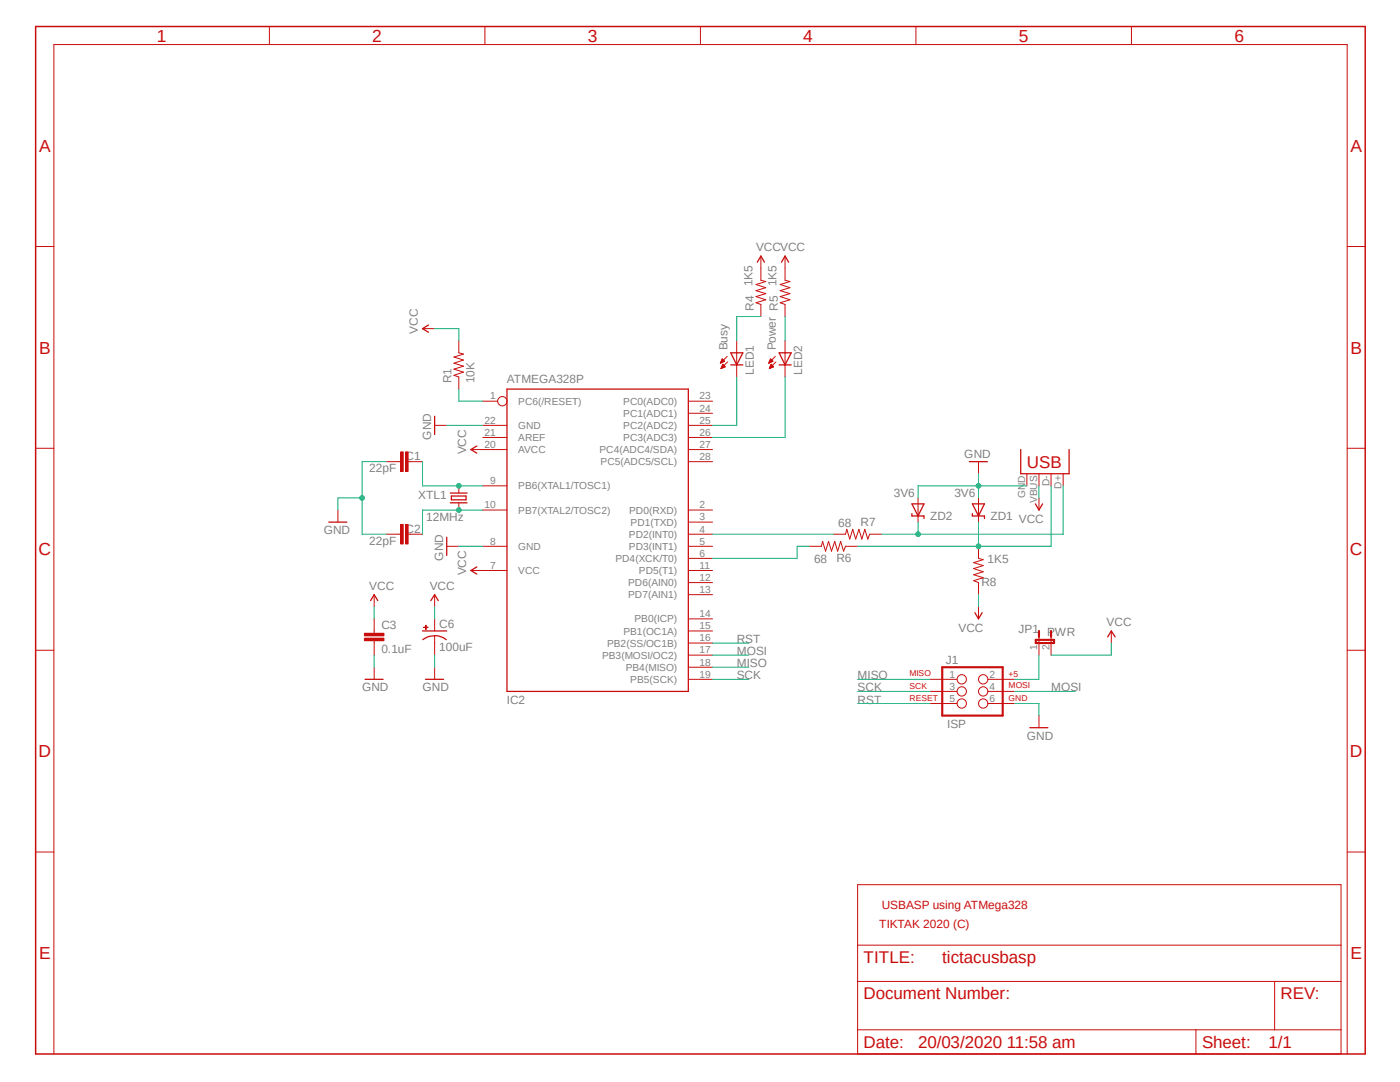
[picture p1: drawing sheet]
<svg xmlns="http://www.w3.org/2000/svg" width="279mm" height="216mm" viewBox="0 0 279 216" stroke-linecap="round" stroke-linejoin="round" font-family="sans-serif">
<path d="M6.6 5l266.2 205.9M272.8 5l-266.2 205.9" fill="none" stroke="#fff" stroke-width=".2"/>
<path d="M151.8 53.5v2.4l1 .3-1.9 .6 1.9 .6-1.9 .6 1.9 .6-1.9 .6 1.9 .6-1.9 .6 .9 .3v2.5M156.7 53.5v2.4l.9 .3-1.9 .6 1.9 .6-1.9 .6 1.9 .6-1.9 .6 1.9 .6-1.9 .6 1 .3v2.5M91.6 68v2.4l.9 .3-1.9 .5 1.9 .6-1.9 .7 1.9 .6-1.9 .6 1.9 .6-1.9 .6 1 .3v2.4M79.5 92.1h.5M81.4 92.1h.5M161.5 109h2.4l.3-1 .6 2 .6-2 .5 2 .7-2 .6 2 .6-2 .6 2 .3-1h2.5M166.3 106.6h2.4l.3-1 .6 2 .6-2 .6 2 .6-2 .6 2 .6-2 .6 2 .4-1h2.4" fill="none" stroke="#c90d0c" stroke-width=".2"/>
<path d="M80 90.2h.5v3.9h-.5z" fill-rule="evenodd" fill="#c90d0c"/>
<path d="M80 90.2h.5v3.9h-.5z" fill="none" stroke="#c90d0c" stroke-width=".2"/>
<path d="M80.9 90.2h.5v3.9h-.5z" fill-rule="evenodd" fill="#c90d0c"/>
<path d="M77.1 92.1h2.4M80.9 90.2h.5v3.9h-.5zM81.9 92.1h2.4M79.5 106.6h.5M81.4 106.6h.5" fill="none" stroke="#c90d0c" stroke-width=".2"/>
<path d="M80 104.6h.5v3.9h-.5z" fill-rule="evenodd" fill="#c90d0c"/>
<path d="M80 104.6h.5v3.9h-.5z" fill="none" stroke="#c90d0c" stroke-width=".2"/>
<path d="M80.9 104.6h.5v3.9h-.5z" fill-rule="evenodd" fill="#c90d0c"/>
<path d="M77.1 106.6h2.4M80.9 104.6h.5v3.9h-.5zM81.9 106.6h2.4M74.7 125.9v.5M74.7 127.8v.5" fill="none" stroke="#c90d0c" stroke-width=".2"/>
<path d="M72.7 127.3h3.9v.5h-3.9z" fill-rule="evenodd" fill="#c90d0c"/>
<path d="M72.7 127.3h3.9v.5h-3.9z" fill="none" stroke="#c90d0c" stroke-width=".2"/>
<path d="M72.7 126.4h3.9v.5h-3.9z" fill-rule="evenodd" fill="#c90d0c"/>
<g fill="none" stroke="#c90d0c" stroke-width=".2">
<path d="M84.3 65.6h2.4M143.8 72.4h.1M143.8 72.3h.3M143.9 72.2h.4M143.9 72.1h.6M143.9 73.5h.1M143.9 72.1h.7M143.9 73.4h.2M144 72h.5M144 73.4h.3M144 71.9h.4M144 73.3h.5"/>
<path d="M144.1 71.8h.2M144.1 73.2h.6M144.1 73.1h.6M144.1 71.7h.1M144.1 73h.5M144.1 71.6l.5 .5-.8 .4zM144.1 72.9h.4M144.2 72.9h.2M144.2 72.8h.2M144.2 72.7h.1M144.3 72.7l.4 .5-.8 .3zM145.1 71.1l-1.3 1.4"/>
<path d="M145.2 72.2l-1.3 1.3M147 68v7.2M153.5 72.4h.1M153.5 72.3h.3M153.5 72.2h.5M153.5 72.1h.7M153.5 73.5h.1M153.6 72.1h.6M153.6 73.4h.2M153.6 72h.5M153.6 73.4h.4M153.7 71.9h.4"/>
<path d="M153.7 73.3h.5M153.7 73.2h.6M153.7 71.8h.3M153.7 71.8h.2M153.7 73.1h.6M153.8 71.7h.1M153.8 73h.4M153.8 72.9h.3M153.8 71.6l-.4 .9M153.8 71.6l.5 .5-.9 .4M153.9 72.8h.1M153.9 72.7h.1"/>
<path d="M154.4 73.2l-.5-.5-.4 .8M154.4 73.2l-.9 .3M154.7 71.1l-1.3 1.4M154.9 72.2l-1.4 1.3M156.7 68v7.2M91.6 96.9v1.5M183.2 99.4v4.8M195.3 92.1v2.4M195.3 99.4v4.8M204.9 94.5v2.4M207.3 94.5v2.4M207.3 99.4v2.4"/>
<path d="M209.8 94.5v2.4M212.2 94.5v2.4M67.4 101.8v2.4M74.7 118.7v2.4M86.7 118.7v2.4M91.6 100.3v1.5M195.3 109v2.4l.9 .3-1.9 .6 1.9 .6-1.9 .6 1.9 .6-1.9 .6 1.9 .6-1.9 .6 1 .3v2.5M72.7 126.4h3.9v.5h-3.9zM74.7 123.5v2.4M74.7 128.3v2.4M74.7 133.1v2.5M86.7 126.9v1.4"/>
<path d="M86.7 133.1v2.5M185.6 135.6h5.4M185.6 138h5.4M195.3 121.1v2.4M197.1 135.6h5.4M197.1 138h5.4M207.3 127.1v3.6M209.8 127.1v3.6M221.8 125.9v2.4M185.6 140.4h5.4M197.1 140.4h5.4M207.3 142.8v2.4"/>
<circle cx="191.9" cy="138" r=".93"/>
<circle cx="191.9" cy="135.6" r=".93"/>
<circle cx="196.2" cy="135.6" r=".93"/>
<circle cx="196.2" cy="138" r=".93"/>
<circle cx="191.9" cy="140.4" r=".93"/>
<circle cx="196.2" cy="140.4" r=".93"/>
</g>
<g fill="none" stroke="#c90d0c" stroke-width=".25">
<path d="M85.5 64.9l-1.2 .7 1.2 .7M145.8 70.4h2.5l-1.3 2.4zM145.8 72.8h2.5M155.5 72.8h2.4M155.5 70.4h2.4l-1.2 2.4zM89.9 98.4h3.3M90.1 99h2.9v.7h-2.9zM193.5 92.1h3.6M203.7 89.7v4.8h9.7v-4.8M65.6 104.2h3.6M74 119.8l.7-1.1 .7 1.1M86 119.8l.7-1.1 .8 1.1"/>
<path d="M89.9 100.3h3.3M182 102.5v.5h2.4v.5M182 100.5h2.4l-1.2 2.5zM194.1 100.5h2.4l-1.2 2.5zM194.1 102.5v.5h2.4v.5M206.6 100.5l.7 1.3 .8-1.3M72.9 135.6h3.6M84.3 125.9h4.9M84.9 135.6h3.6M86.7 126.8a3.9 3.9 0 0 1 2.4 .8M86.7 126.9a3.5 3.5 0 0 0-2.3 .7M194.6 122.3l.7 1.2 .7-1.2"/>
<path d="M221.1 127.1l.7-1.2 .7 1.2M205.5 145.2h3.6"/>
</g>
<path d="M188 133.1h12.1v9.7h-12.1zM206.7 127.7h3.7v.6h-3.7zM207.3 125.9v1.2M209.8 125.9v1.2" fill="none" stroke="#c90d0c" stroke-width=".42"/>
<path d="M84.6 125.1l.8 .1z" fill-rule="evenodd" fill="#c90d0c"/>
<path d="M84.6 125.1l.8 .1z" fill="none" stroke="#c90d0c" stroke-width=".2"/>
<path d="M85 124.8v.8z" fill-rule="evenodd" fill="#c90d0c"/>
<g fill="none" stroke="#c90d0c" stroke-width=".2">
<path d="M53.8 5.3v3.6M96.8 5.3v3.6M139.8 5.3v3.6M182.8 5.3v3.6M225.8 5.3v3.6M7.1 49.2h3.7M151.8 51.1v2.4M156.7 51.1v2.4M268.9 49.2h3.6M7.1 89.5h3.7M86.7 84.9h2.5M94 89.7h7.2"/>
<path d="M96.4 96.9h4.8M96.4 84.9h4.8M96.4 87.3h4.8M96.4 80.1h2.9M137.4 84.9h4.8M137.4 87.3h4.8M137.4 89.7h4.8M137.4 92.1h4.8M137.4 82.5h4.8M137.4 80.1h4.8M268.9 89.5h3.6M89.2 109h2.4"/>
<path d="M94 113.8h7.2M96.4 101.8h4.8M96.4 109h4.8M137.4 101.8h4.8M137.4 109h4.8M137.4 113.8h4.8M137.4 118.7h4.8M137.4 116.2h4.8M137.4 111.4h4.8M137.4 106.6h4.8M137.4 104.2h4.8M7.1 129.8h3.7"/>
<path d="M85 124.8v.8zM86.7 123.5v2.4M86.7 128.3v2.4M137.4 135.6h4.8M137.4 133.1h4.8M137.4 130.7h4.8M137.4 128.3h4.8M137.4 125.9h4.8M137.4 123.5h4.8M268.9 129.8h3.6M7.1 170h3.7M171.2 176.5h96.4v33.8h-96.4z"/>
<path d="M268.9 170h3.6M171.2 195.8h96.4M171.2 188.6h96.4M254.4 195.8v9.7M10.8 210.3v-201.4h258.1v201.4M171.2 205.5h96.4M238.7 205.5v4.8"/>
<circle cx="100.2" cy="80.1" r=".93"/>
</g>
<path d="M151.1 52.3l.7-1.2 .8 1.2M156 52.3l.7-1.2 .7 1.2M101.2 77.6h36.2v60.4h-36.2zM86.7 83.1v3.6M95.2 89l-1.2 .7 1.2 .7M89.2 107.2v3.6M95.2 113.1l-1.2 .7 1.2 .8" fill="none" stroke="#c90d0c" stroke-width=".25"/>
<path d="M7.1 5.3h265.4v205h-265.4z" fill="none" stroke="#c90d0c" stroke-width=".3"/>
<path d="M86.7 65.6h4.9v2.4M72.3 99.4h-4.9v2.4M77.1 92.1h-4.8v14.5h4.8M207.3 96.9v2.5M195.3 118.7v2.4M74.7 121.1v2.4M86.7 121.1v2.4M221.8 128.3v2.4h-12" fill="none" stroke="#0dab76" stroke-width=".2"/>
<circle cx="72.3" cy="99.4" r=".46" fill="#0dab76"/>
<g fill="none" stroke="#0dab76" stroke-width=".2">
<path d="M183.2 99.4v-2.5h12.1v2.5"/>
<circle cx="72.3" cy="99.4" r=".46"/>
</g>
<circle cx="195.3" cy="96.9" r=".46" fill="#0dab76"/>
<g fill="none" stroke="#0dab76" stroke-width=".2">
<path d="M151.8 63.2h-4.8v4.8M156.7 63.2v4.8M89.2 84.9h7.2M195.3 94.5v2.4h9.6M91.6 109h4.8M142.2 106.6h24.1M195.3 104.2v4.8h-24.1M74.7 130.7v2.4M86.7 130.7v2.4M142.2 135.6h7.2M142.2 133.1h7.2M142.2 130.7h7.2"/>
<path d="M142.2 128.3h7.2M171.2 138h14.4M171.2 135.6h14.4M202.5 138h12.1M171.2 140.4h14.4M202.5 140.4h4.8v2.4"/>
<circle cx="195.3" cy="96.9" r=".46"/>
</g>
<circle cx="195.3" cy="109" r=".46" fill="#0dab76"/>
<g fill="none" stroke="#0dab76" stroke-width=".2">
<path d="M209.8 96.9v12.1h-14.5M212.2 96.9v9.7h-36.2M183.2 104.2v2.4"/>
<circle cx="195.3" cy="109" r=".46"/>
</g>
<circle cx="183.2" cy="106.6" r=".46" fill="#0dab76"/>
<g fill="none" stroke="#0dab76" stroke-width=".2">
<path d="M84.3 92.1v4.8h12.1M207.3 130.7v4.9h-4.8"/>
<circle cx="183.2" cy="106.6" r=".46"/>
</g>
<circle cx="91.6" cy="96.9" r=".46" fill="#0dab76"/>
<g fill="none" stroke="#0dab76" stroke-width=".2">
<path d="M84.3 101.8h12.1"/>
<circle cx="91.6" cy="96.9" r=".46"/>
</g>
<circle cx="91.6" cy="101.8" r=".46" fill="#0dab76"/>
<g fill="none" stroke="#0dab76" stroke-width=".2">
<path d="M91.6 77.6v2.5h4.8M147 75.2v9.7h-4.8M156.7 75.2v12.1h-14.5M84.3 101.8v4.8M161.5 109h-2.4v2.4h-16.9"/>
<circle cx="91.6" cy="101.8" r=".46"/>
</g>
<g font-size="3.5" fill="#c90d0c">
<text x="31.3" y="8.3">1</text>
<text x="74.3" y="8.3">2</text>
<text x="117.3" y="8.3">3</text>
<text x="160.3" y="8.3">4</text>
<text x="203.3" y="8.3">5</text>
<text x="246.4" y="8.3">6</text>
<text x="7.8" y="30.3">A</text>
<text x="269.5" y="30.3">A</text>
<text x="7.8" y="70.6">B</text>
<text x="269.5" y="70.6">B</text>
<text x="7.7" y="110.8">C</text>
<text x="269.4" y="110.8">C</text>
<text x="7.7" y="151.1">D</text>
<text x="269.4" y="151.1">D</text>
<text x="7.8" y="191.4">E</text>
<text x="269.5" y="191.4">E</text>
</g>
<g font-size="3.4" fill="#c90d0c">
<text x="204.9" y="93.3">USB</text>
<text x="172.3" y="192.2">TITLE:</text>
<text x="188" y="192.2">tictacusbasp</text>
<text x="172.3" y="199.4">Document Number:</text>
<text x="255.6" y="199.4">REV:</text>
<text x="172.3" y="209.1">Date:</text>
<text x="183.2" y="209.1">20/03/2020 11:58 am</text>
<text x="239.9" y="209.1">Sheet:</text>
<text x="253.2" y="209.1">1/1</text>
</g>
<g font-size="2.4" fill="#808080">
<text x="150.9" y="50.2">VCCVCC</text>
<text x="150.2" y="57.2" transform="rotate(-90 150.2 57.2)">1K5</text>
<text x="155" y="57.2" transform="rotate(-90 155 57.2)">1K5</text>
<text x="150.4" y="62" transform="rotate(-90 150.4 62)">R4</text>
<text x="83.4" y="66.5" transform="rotate(-90 83.4 66.5)">VCC</text>
<text x="145.2" y="69.9" transform="rotate(-90 145.2 69.9)">Busy</text>
<text x="154.9" y="69.9" transform="rotate(-90 154.9 69.9)">Power R5</text>
<text x="90.1" y="76.5" transform="rotate(-90 90.1 76.5)">R1</text>
<text x="94.7" y="76.5" transform="rotate(-90 94.7 76.5)">10K</text>
<text x="101.2" y="76.5">ATMEGA328P</text>
<text x="150.4" y="74.8" transform="rotate(-90 150.4 74.8)">LED1</text>
<text x="160.1" y="74.8" transform="rotate(-90 160.1 74.8)">LED2</text>
<text x="86" y="87.7" transform="rotate(-90 86 87.7)">GND</text>
<text x="73.7" y="94.2">22pF</text>
<text x="80.9" y="91.8">C1</text>
<text x="93" y="90.7" transform="rotate(-90 93 90.7)">VCC</text>
<text x="192.4" y="91.4">GND</text>
<text x="83.5" y="99.6">XTL1</text>
<text x="178.4" y="99.1">3V6</text>
<text x="190.5" y="99.1">3V6</text>
<text x="64.6" y="106.6">GND</text>
<text x="80.9" y="106.3">C2</text>
<text x="85" y="103.9">12MHz</text>
<text x="167.3" y="105.2">68</text>
<text x="171.7" y="104.9">R7</text>
<text x="185.6" y="103.7">ZD2</text>
<text x="197.7" y="103.7">ZD1</text>
<text x="203.3" y="104.4">VCC</text>
<text x="73.7" y="108.7">22pF</text>
<text x="88.4" y="111.8" transform="rotate(-90 88.4 111.8)">GND</text>
<text x="162.5" y="112.4">68</text>
<text x="166.9" y="112.1">R6</text>
<text x="197.1" y="112.4">1K5</text>
<text x="73.7" y="117.7">VCC</text>
<text x="85.8" y="117.7">VCC</text>
<text x="93" y="114.8" transform="rotate(-90 93 114.8)">VCC</text>
<text x="195.9" y="116.9">R8</text>
<text x="76.1" y="125.5">C3</text>
<text x="87.7" y="125.3">C6</text>
<text x="220.9" y="124.9">VCC</text>
<text x="76.1" y="130.3">0.1uF</text>
<text x="87.7" y="129.9">100uF</text>
<text x="147" y="130.7">MOSI</text>
<text x="147" y="128.3">RST</text>
<text x="191.3" y="126.2">VCC</text>
<text x="203.3" y="126.4">JP1</text>
<text x="209" y="127">PWR</text>
<text x="72.3" y="138">GND</text>
<text x="84.3" y="138">GND</text>
<text x="147" y="135.6">SCK</text>
<text x="147" y="133.1">MISO</text>
<text x="171.2" y="138">SCK</text>
<text x="171.2" y="135.6">MISO</text>
<text x="188.8" y="132.4">J1</text>
<text x="209.8" y="138">MOSI</text>
<text x="101.2" y="140.4">IC2</text>
<text x="171.2" y="140.4">RST</text>
<text x="189" y="145.2">ISP</text>
<text x="204.9" y="147.6">GND</text>
</g>
<g font-size="2.4" fill="#c90d0c">
<text x="175.5" y="185.2">TIKTAK 2020 (C)</text>
<text x="176" y="181.4">USBASP using ATMega328</text>
</g>
<g font-size="2" fill="#808080">
<text x="97.8" y="79.7">1</text>
<text x="103.4" y="80.8">PC6(/RESET)</text>
<text x="124.4" y="83.2">PC1(ADC1)</text>
<text x="124.4" y="80.8">PC0(ADC0)</text>
<text x="139.6" y="82.1">24</text>
<text x="139.6" y="79.7">23</text>
<text x="96.7" y="84.5">22</text>
<text x="96.7" y="87">21</text>
<text x="96.7" y="89.4">20</text>
<text x="103.4" y="85.6">GND</text>
<text x="103.4" y="88">AREF</text>
<text x="124.4" y="88">PC3(ADC3)</text>
<text x="124.4" y="85.6">PC2(ADC2)</text>
<text x="139.6" y="89.4">27</text>
<text x="139.6" y="87">26</text>
<text x="139.6" y="84.5">25</text>
<text x="103.4" y="90.4">AVCC</text>
<text x="119.6" y="90.4">PC4(ADC4/SDA)</text>
<text x="119.8" y="92.8">PC5(ADC5/SCL)</text>
<text x="139.6" y="91.8">28</text>
<text x="96.7" y="101.4">10</text>
<text x="97.8" y="96.6">9</text>
<text x="103.4" y="97.7">PB6(XTAL1/TOSC1)</text>
<text x="139.6" y="101.4">2</text>
<text x="204.6" y="99.4" transform="rotate(-90 204.6 99.4)">GND</text>
<text x="207" y="100.4" transform="rotate(-90 207 100.4)">VBUS</text>
<text x="209.4" y="97" transform="rotate(-90 209.4 97)">D-</text>
<text x="211.8" y="97.5" transform="rotate(-90 211.8 97.5)">D+</text>
<text x="103.4" y="102.5">PB7(XTAL2/TOSC2)</text>
<text x="125.5" y="107.3">PD2(INT0)</text>
<text x="125.6" y="102.5">PD0(RXD)</text>
<text x="125.9" y="104.9">PD1(TXD)</text>
<text x="139.6" y="106.3">4</text>
<text x="139.6" y="103.8">3</text>
<text x="97.8" y="108.7">8</text>
<text x="97.8" y="113.5">7</text>
<text x="103.4" y="109.7">GND</text>
<text x="122.8" y="112.1">PD4(XCK/T0)</text>
<text x="125.5" y="109.7">PD3(INT1)</text>
<text x="139.6" y="113.5">11</text>
<text x="139.6" y="111.1">6</text>
<text x="139.6" y="108.7">5</text>
<text x="103.4" y="114.6">VCC</text>
<text x="125.4" y="119.4">PD7(AIN1)</text>
<text x="125.4" y="117">PD6(AIN0)</text>
<text x="127.5" y="114.6">PD5(T1)</text>
<text x="139.6" y="118.3">13</text>
<text x="139.6" y="115.9">12</text>
<text x="126.6" y="124.2">PB0(ICP)</text>
<text x="139.6" y="125.6">15</text>
<text x="139.6" y="123.1">14</text>
<text x="120.1" y="131.4">PB3(MOSI/OC2)</text>
<text x="121.2" y="129">PB2(SS/OC1B)</text>
<text x="124.4" y="126.6">PB1(OC1A)</text>
<text x="139.6" y="130.4">17</text>
<text x="139.6" y="128">16</text>
<text x="207" y="129.8" transform="rotate(-90 207 129.8)">1</text>
<text x="209.4" y="129.8" transform="rotate(-90 209.4 129.8)">2</text>
<text x="124.9" y="133.9">PB4(MISO)</text>
<text x="125.8" y="136.3">PB5(SCK)</text>
<text x="139.6" y="135.2">19</text>
<text x="139.6" y="132.8">18</text>
<text x="189.5" y="135.2">1</text>
<text x="189.5" y="137.6">3</text>
<text x="197.5" y="135.2">2</text>
<text x="197.5" y="137.6">4</text>
<text x="189.5" y="140">5</text>
<text x="197.5" y="140">6</text>
</g>
<g font-size="1.7" fill="#c90d0c">
<text x="181.5" y="137.5">SCK</text>
<text x="181.5" y="134.8">MISO</text>
<text x="201.3" y="137.3">MOSI</text>
<text x="201.3" y="135">+5</text>
<text x="181.5" y="139.9">RESET</text>
<text x="201.3" y="139.9">GND</text>
</g>
</svg>
